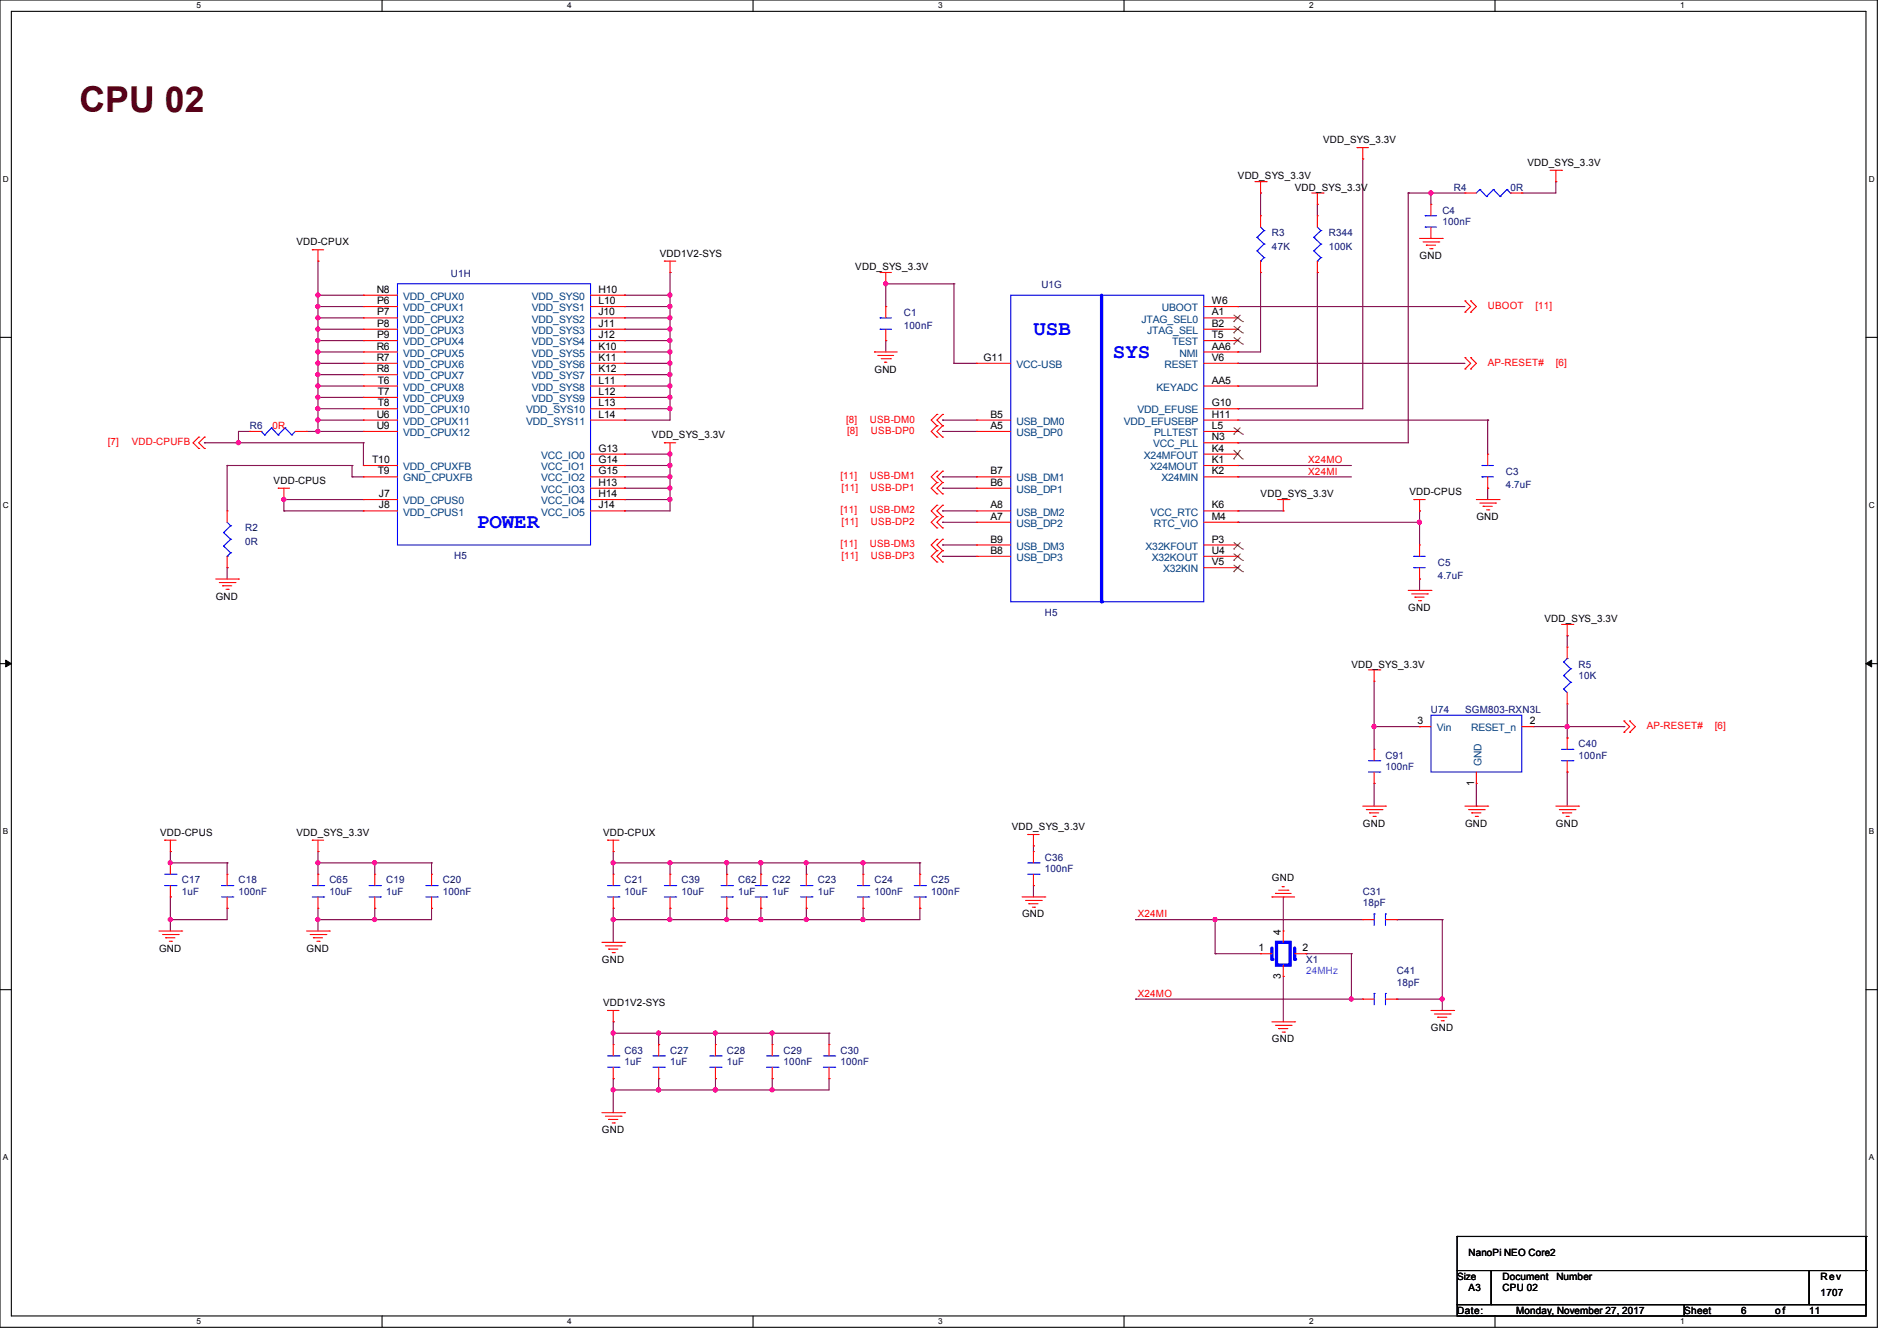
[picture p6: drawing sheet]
<svg xmlns="http://www.w3.org/2000/svg" width="297mm" height="210mm" viewBox="0 0 297 210" stroke-linecap="round" stroke-linejoin="round" font-family="sans-serif">
<path d="M0 0h293.9v207.9h-293.9zM1.8 1.8h290.3v204.3h-290.3z" fill="none" stroke="#000" stroke-width=".17"/>
<g fill="#fff">
<path d="M30.8 .2h.7v1.4h-.7z"/>
<path d="M30.8 206.2h.7v1.4h-.7z"/>
</g>
<path d="M59.8 0v1.8M59.8 206.1v1.8" fill="none" stroke="#000" stroke-width=".17"/>
<g fill="#fff">
<path d="M88.8 .2h.7v1.4h-.7z"/>
<path d="M88.8 206.2h.7v1.4h-.7z"/>
</g>
<path d="M117.9 0v1.8M117.9 206.1v1.8" fill="none" stroke="#000" stroke-width=".17"/>
<g fill="#fff">
<path d="M146.9 .2h.7v1.4h-.7z"/>
<path d="M146.9 206.2h.7v1.4h-.7z"/>
</g>
<path d="M176 0v1.8M176 206.1v1.8" fill="none" stroke="#000" stroke-width=".17"/>
<g fill="#fff">
<path d="M205 .2h.7v1.4h-.7z"/>
<path d="M205 206.2h.7v1.4h-.7z"/>
</g>
<path d="M234.1 0v1.8M234.1 206.1v1.8" fill="none" stroke="#000" stroke-width=".17"/>
<g fill="#fff">
<path d="M263.1 .2h.6v1.4h-.6z"/>
<path d="M263.1 206.2h.6v1.4h-.6z"/>
<path d="M.5 27.3h.9v1.4h-.9z"/>
<path d="M292.6 27.3h.9v1.4h-.9z"/>
<path d="M.5 78.4h.9v1.4h-.9z"/>
<path d="M292.6 78.4h.9v1.4h-.9z"/>
</g>
<path d="M0 52.8h1.8M292.1 52.8h1.8" fill="none" stroke="#000" stroke-width=".17"/>
<g fill="#fff">
<path d="M.5 129.5h.8v1.4h-.8z"/>
<path d="M292.6 129.5h.8v1.4h-.8z"/>
</g>
<path d="M0 103.9h1.8M292.1 103.9h1.8" fill="none" stroke="#000" stroke-width=".17"/>
<path d="M.9 103.4l.9 .5-.9 .5zM292.1 103.9l.9-.5v1z" fill="#000" stroke="#000" stroke-width=".16"/>
<g fill="#fff">
<path d="M.5 180.5h.8v1.4h-.8z"/>
<path d="M292.6 180.5h.8v1.4h-.8z"/>
</g>
<g fill="none" stroke="#000" stroke-width=".17">
<path d="M0 155h1.8M292.1 155h1.8M228.1 199h5.4v5.3h-5.4zM228.1 193.6h.1M228.1 193.6v5.4M228.1 193.6h64M233.5 199h49.8v5.3h-49.8zM283.3 199h8.8v5.3h-8.8zM292.1 193.6h.1M292.1 199h.1M292.1 193.6v5.4M228.1 204.3h35.6v1.8h-35.6z"/>
<path d="M263.7 204.3h28.4v1.8h-28.4z"/>
</g>
<g fill="none" stroke="#800040" stroke-width=".17">
<path d="M197.4 30.2h.1M197.4 30.2v3.6M206.2 32h.1M206.2 32v1.8M213.4 24.9h.1M213.4 24.9v39.1h-19.6M220.5 30.2h.1M220.5 30.2v39.1h-26.7M220.5 30.2h8.9M224 30.2h.1M224 30.2v1.8M238.3 30.2h.1"/>
<path d="M243.6 28.4h.1M243.6 28.4v1.8h-5.3M49.8 46.2h.1M49.8 48h.1M49.8 49.8h.1M49.8 51.6h.1M49.8 53.3h.1M49.8 55.1h.1M49.8 56.9h.1M49.8 58.7h.1M49.8 40.9h.1M49.8 46.2h7.1"/>
<path d="M49.8 48h7.1M49.8 49.8h7.1M49.8 51.6h7.1M49.8 53.3h7.1M49.8 55.1h7.1M49.8 56.9h7.1M49.8 58.7h7.1M49.8 40.9v26.7M97.8 46.2h.1M97.8 48h.1M97.8 49.8h.1M97.8 51.6h.1"/>
<path d="M97.8 53.3h.1M97.8 55.1h.1M97.8 56.9h.1M97.8 58.7h.1M97.8 46.2h7.1M97.8 48h7.1M97.8 49.8h7.1M97.8 51.6h7.1M97.8 53.3h7.1M97.8 55.1h7.1M97.8 56.9h7.1M97.8 58.7h7.1"/>
<path d="M104.9 48h.1M104.9 51.6h.1M104.9 53.3h.1M104.9 55.1h.1M104.9 58.7h.1M104.9 56.9h.1M104.9 49.8h.1M104.9 46.2h.1M104.9 42.7h.1M104.9 42.7v23.1h-7.1M138.7 44.4h.1M138.7 53.3h.1"/>
<path d="M138.7 44.4h10.7M138.7 44.4v3.6M138.7 53.3v1.8M149.4 44.4h.1M149.4 56.9h.1M149.4 56.9h3.5M149.4 44.4v12.5M193.8 56.9h.1M193.8 55.1h.1M193.8 48h.1M193.8 48h35.6M193.8 56.9h35.6"/>
<path d="M197.4 42.7h.1M197.4 42.7v12.4h-3.6M206.2 42.7h.1M206.2 42.7v17.8h-12.4M32 69.3h.1M32 69.3h24.9M35.6 72.9h.1M35.6 72.9v7.1M35.6 72.9h19.5M37.3 69.3h.1M37.3 67.6h.1M37.3 67.6h1.8"/>
<path d="M37.3 67.6v1.7M44.4 78.2h.1M44.4 78.2h12.5M44.4 78.2v1.8M48 67.6h8.9M49.8 60.5h.1M49.8 62.2h.1M49.8 64h.1M49.8 65.8h.1M49.8 67.6h.1M49.8 60.5h7.1M49.8 62.2h7.1"/>
<path d="M49.8 64h7.1M49.8 65.8h7.1M55.1 74.7h.1M55.1 72.9h.1M55.1 74.7h1.8M55.1 72.9v1.8M56.9 69.3h.1M56.9 69.3v3.6M97.8 74.7h.1M97.8 60.5h.1M97.8 62.2h.1M97.8 64h.1"/>
<path d="M97.8 65.8h.1M97.8 71.1h.1M97.8 72.9h.1M97.8 76.5h.1M97.8 78.2h.1M97.8 78.2h7.1M97.8 74.7h7.1M97.8 72.9h7.1M97.8 60.5h7.1M97.8 62.2h7.1M97.8 64h7.1M97.8 71.1h7.1"/>
<path d="M97.8 76.5h7.1M104.9 76.5h.1M104.9 72.9h.1M104.9 74.7h.1M104.9 71.1h.1M104.9 78.2h.1M104.9 62.2h.1M104.9 60.5h.1M104.9 64h.1M104.9 71.1v8.9h-7.1M147.6 65.8h.1M147.6 67.6h.1"/>
<path d="M147.6 74.7h.1M147.6 76.5h.1M147.6 74.7h5.3M147.6 65.8h5.3M147.6 67.6h5.3M147.6 76.5h5.3M193.8 69.3h.1M193.8 74.7h.1M193.8 72.9h.1M193.8 64h.1M193.8 60.5h.1M193.8 74.7h17.8"/>
<path d="M193.8 72.9h17.8M193.8 65.8h39.1M232.9 65.8h.1M232.9 76.5h.1M232.9 65.8v5.3M232.9 76.5v1.7M35.6 88.9h.1M35.6 88.9v1.8M44.4 80h.1M44.4 80h12.5M97.8 80h.1M147.6 87.1h.1"/>
<path d="M147.6 85.3h.1M147.6 81.8h.1M147.6 80h.1M147.6 80h5.3M147.6 87.1h5.3M147.6 85.3h5.3M147.6 81.8h5.3M193.8 80h.1M193.8 81.8h.1M193.8 80h7.1M193.8 81.8h28.4M222.2 81.8h.1"/>
<path d="M222.2 80h.1M222.2 90.7h.1M222.2 80v5.3M222.2 90.7v1.8M245.4 99.6h.1M245.4 99.6v1.7M215.1 113.8h.1M215.1 113.8h7.1M215.1 106.7v10.6M222.2 113.8h.1M240 113.8h14.3M245.4 113.8h.1"/>
<path d="M245.4 115.6h.1M245.4 110.2v5.4M254.3 113.8h.1M26.7 133.3h.1M26.7 135.1h.1M26.7 133.3v1.8M26.7 135.1h8.9M35.6 135.1h.1M35.6 135.1v1.8M49.8 133.3h.1M49.8 135.1h.1M49.8 133.3v3.6"/>
<path d="M49.8 135.1h17.8M58.7 135.1h.1M58.7 135.1v1.8M67.6 135.1h.1M67.6 135.1v1.8M96 135.1h.1M96 133.3h.1M96 133.3v3.6M96 135.1h48M104.9 135.1h.1M104.9 135.1v1.8M113.8 135.1h.1"/>
<path d="M113.8 135.1v1.8M119.1 135.1h.1M119.1 135.1v1.8M126.2 135.1h.1M126.2 135.1v1.8M135.1 135.1h.1M135.1 135.1v1.8M144 135.1h.1M144 135.1v1.8M161.8 138.7h.1M161.8 132.5h.1M161.8 132.5v.8"/>
<path d="M161.8 138.7v1.8M215.1 122.7h.1M215.1 122.7v3.5M231.1 126.2h.1M231.1 122.7v3.5M245.4 120.9h.1M245.4 120.9v5.3M26.7 140.5h.1M26.7 144h.1M26.7 140.5v5.3M35.6 142.2h.1M35.6 142.2v1.8h-8.9"/>
<path d="M49.8 144h.1M49.8 142.2v3.6M58.7 144h.1M58.7 142.2h.1M58.7 142.2v1.8M67.6 142.2h.1M67.6 142.2v1.8h-17.8M96 144h.1M96 142.2h.1M96 142.2v5.4M104.9 142.2h.1M104.9 144h.1"/>
<path d="M104.9 142.2v1.8M113.8 144h.1M113.8 142.2h.1M113.8 142.2v1.8M119.1 142.2h.1M119.1 144h.1M119.1 142.2v1.8M126.2 142.2h.1M126.2 144h.1M126.2 142.2v1.8M135.1 142.2h.1M135.1 144h.1"/>
<path d="M135.1 142.2v1.8M144 142.2h.1M144 142.2v1.8h-48M177.8 144h.1M177.8 156.5h.1M177.8 156.5h35.6M177.8 144h35.6M190.2 144h.1M190.2 149.4h.1M190.2 144v5.4M190.2 149.4h7.2M200.9 152.9h.1"/>
<path d="M200.9 140.5h.1M200.9 140.5v5.3M200.9 152.9v7.1M204.5 149.4h.1M204.5 149.4h7.1M211.6 149.4h.1M211.6 156.5h.1M211.6 149.4v7.1M218.7 156.5h.1M218.7 144h.1M218.7 156.5h7.1M218.7 144h7.1"/>
<path d="M225.8 156.5h.1M225.8 144h.1M225.8 144v14.2M96 161.8h.1M96 160h.1M96 170.7h.1M96 168.9h.1M96 161.8h33.8M96 160v3.6M96 168.9v5.3M103.1 161.8h.1M103.1 168.9h.1"/>
<path d="M103.1 170.7h.1M103.1 161.8v1.8M103.1 168.9v1.8M112 161.8h.1M112 170.7h.1M112 168.9h.1M112 161.8v1.8M112 168.9v1.8M120.9 161.8h.1M120.9 168.9h.1M120.9 170.7h.1M120.9 161.8v1.8"/>
<path d="M120.9 168.9v1.8M129.8 168.9h.1M129.8 161.8h.1M129.8 161.8v1.8M129.8 168.9v1.8h-33.8"/>
</g>
<g fill="#f0f" stroke="#f0f" stroke-width=".17">
<circle cx="44.4" cy="78.2" r=".32"/>
<circle cx="104.9" cy="74.7" r=".32"/>
<circle cx="104.9" cy="72.9" r=".32"/>
<circle cx="104.9" cy="76.4" r=".32"/>
<circle cx="104.9" cy="71.1" r=".32"/>
<circle cx="104.9" cy="78.2" r=".32"/>
<circle cx="49.8" cy="48" r=".32"/>
<circle cx="49.8" cy="51.5" r=".32"/>
<circle cx="49.8" cy="53.3" r=".32"/>
<circle cx="49.8" cy="64" r=".32"/>
<circle cx="49.8" cy="62.2" r=".32"/>
<circle cx="49.8" cy="60.4" r=".32"/>
<circle cx="49.8" cy="67.5" r=".32"/>
<circle cx="49.8" cy="65.8" r=".32"/>
<circle cx="49.8" cy="56.9" r=".32"/>
<circle cx="49.8" cy="55.1" r=".32"/>
<circle cx="49.8" cy="58.7" r=".32"/>
<circle cx="49.8" cy="49.8" r=".32"/>
<circle cx="104.9" cy="46.2" r=".32"/>
<circle cx="104.9" cy="49.8" r=".32"/>
<circle cx="104.9" cy="62.2" r=".32"/>
<circle cx="104.9" cy="53.3" r=".32"/>
<circle cx="104.9" cy="51.5" r=".32"/>
<circle cx="104.9" cy="56.9" r=".32"/>
<circle cx="104.9" cy="55.1" r=".32"/>
<circle cx="104.9" cy="60.4" r=".32"/>
<circle cx="104.9" cy="58.7" r=".32"/>
<circle cx="104.9" cy="64" r=".32"/>
<circle cx="138.7" cy="44.4" r=".32"/>
<circle cx="211.6" cy="156.4" r=".32"/>
<circle cx="190.2" cy="144" r=".32"/>
<circle cx="103.1" cy="161.8" r=".32"/>
<circle cx="96" cy="161.8" r=".32"/>
<circle cx="26.6" cy="135.1" r=".32"/>
<circle cx="112" cy="161.8" r=".32"/>
<circle cx="120.9" cy="161.8" r=".32"/>
<circle cx="120.9" cy="170.7" r=".32"/>
<circle cx="112" cy="170.7" r=".32"/>
<circle cx="103.1" cy="170.7" r=".32"/>
<circle cx="96" cy="170.7" r=".32"/>
<circle cx="26.6" cy="144" r=".32"/>
<circle cx="96" cy="135.1" r=".32"/>
<circle cx="126.2" cy="144" r=".32"/>
<circle cx="119.1" cy="144" r=".32"/>
<circle cx="135.1" cy="135.1" r=".32"/>
<circle cx="96" cy="144" r=".32"/>
<circle cx="135.1" cy="144" r=".32"/>
<circle cx="126.2" cy="135.1" r=".32"/>
<circle cx="119.1" cy="135.1" r=".32"/>
<circle cx="113.8" cy="144" r=".32"/>
<circle cx="113.8" cy="135.1" r=".32"/>
<circle cx="58.7" cy="135.1" r=".32"/>
<circle cx="225.8" cy="156.4" r=".32"/>
<circle cx="104.9" cy="48" r=".32"/>
<circle cx="224" cy="30.2" r=".32"/>
<circle cx="222.2" cy="81.8" r=".32"/>
<circle cx="58.7" cy="144" r=".32"/>
<circle cx="49.8" cy="46.2" r=".32"/>
<circle cx="104.9" cy="135.1" r=".32"/>
<circle cx="104.9" cy="144" r=".32"/>
<circle cx="49.8" cy="135.1" r=".32"/>
<circle cx="49.8" cy="144" r=".32"/>
<circle cx="37.3" cy="69.3" r=".32"/>
<circle cx="245.3" cy="113.8" r=".32"/>
<circle cx="215.1" cy="113.8" r=".32"/>
</g>
<g fill="none" stroke="#f00" stroke-width=".17">
<path d="M48.9 39.1h.1M48.9 39.1h1.8M49.8 39.1v1.8M196.5 28.4h1.7M197.4 30.2h.1M197.4 28.4v1.8M198.2 28.4h.1M205.4 30.2h1.7M206.2 32h.1M206.2 30.2v1.8M207.1 30.2h.1M212.5 23.1h.1"/>
<path d="M212.5 23.1h1.7M213.4 24.9h.1M213.4 23.1v1.8M222.2 37.3h3.6M222.8 37.9h2.5M223.3 38.4h.1M223.3 38.4h1.4M223.9 38.9h.3M224.2 38.9h.1M225.3 37.9h.1M225.8 37.3h.1M242.7 26.7h1.8"/>
<path d="M243.6 28.4h.1M243.6 26.7v1.7M244.5 26.7h.1M49.8 40.9h.1M104 40.9h.1M104 40.9h1.8M104.9 42.7h.1M104.9 40.9v1.8M136.9 55.1h.1M136.9 55.1h3.6M137.5 55.7h.1M137.5 55.7h2.4"/>
<path d="M137.8 42.7h.1M137.8 42.7h1.8M138 56.2h1.4M138.5 56.7h.1M138.5 56.7h.4M138.7 44.4h.1M138.7 42.7v1.7M139.4 56.2h.1M229.4 48.9h.1M229.4 47.1h.1M229.4 57.8h.1M229.4 56h.1"/>
<path d="M229.4 47.1l.9 .9-.9 .9M229.4 56l.9 .9-.9 .9M230.3 48.9h.1M230.3 47.1h.1M230.3 57.8h.1M230.3 56h.1M230.3 47.1l.8 .9-.8 .9M230.3 56l.8 .9-.8 .9M31.1 68.5h.1M31.1 70.2h.1M31.1 68.5l-.9 .8 .9 .9M32 68.5h.1"/>
<path d="M32 70.2h.1M32 68.5l-.9 .8 .9 .9M39.1 67.6h.1M39.1 67.6h1.8M43.6 76.5h.1M43.6 76.5h1.7M44.4 78.2h.1M44.4 76.5v1.7M46.2 67.6h1.8M48 67.6h.1M104 69.3h.1M104 69.3h1.8"/>
<path d="M104.9 71.1h.1M104.9 69.3v1.8M146.7 64.9h.1M146.7 66.7h.1M146.7 68.5h.1M146.7 75.6h.1M146.7 77.3h.1M146.7 73.8h.1M146.7 79.1h.1M146.7 64.9l-.9 .9 .9 .9M146.7 66.7l-.9 .9 .9 .9M146.7 75.6l-.9 .9 .9 .8"/>
<path d="M146.7 73.8l-.9 .9 .9 .9M146.7 79.1l-.9 .9 .9 .9M147.6 64.9h.1M147.6 66.7h.1M147.6 68.5h.1M147.6 75.6h.1M147.6 77.3h.1M147.6 73.8h.1M147.6 79.1h.1M147.6 64.9l-.9 .9 .9 .9M147.6 66.7l-.9 .9 .9 .9M147.6 75.6l-.9 .9 .9 .8"/>
<path d="M147.6 73.8l-.9 .9 .9 .9M147.6 79.1l-.9 .9 .9 .9M200 78.2h1.8M200.9 78.2v1.8M201.8 78.2h.1M221.4 78.2h.1M221.4 78.2h1.7M222.2 78.2v1.8M231.1 78.2h3.6M231.7 78.8h2.4M232.2 79.3h.1M232.2 79.3h1.4"/>
<path d="M232.7 79.8h.4M233.1 79.8h.1M234.1 78.8h.1M234.7 78.2h.1M33.8 90.7h3.5M34.3 91.2h2.5M34.8 91.7h.1M34.8 91.7h1.5M35.4 92.3h.3M35.7 92.3h.1M36.8 91.2h.1M37.3 90.7h.1"/>
<path d="M146.7 86.2h.1M146.7 88h.1M146.7 84.5h.1M146.7 80.9h.1M146.7 82.7h.1M146.7 86.2l-.9 .9 .9 .9M146.7 84.5l-.9 .8 .9 .9M146.7 80.9l-.9 .9 .9 .9M147.6 86.2h.1M147.6 88h.1M147.6 84.5h.1M147.6 80.9h.1"/>
<path d="M147.6 82.7h.1M147.6 86.2l-.9 .9 .9 .9M147.6 84.5l-.9 .8 .9 .9M147.6 80.9l-.9 .9 .9 .9M200.9 80h.1M220.5 92.5h3.5M221 93h2.5M221.5 93.5h.1M221.5 93.5h1.5M222.1 94.1h.3M222.2 80h.1M222.2 90.7h.1"/>
<path d="M222.2 85.3h.1M222.2 85.3v1.8M222.2 88.9v1.8M222.4 94.1h.1M223.5 93h.1M224 92.5h.1M244.5 97.8h1.8M245.4 99.6h.1M245.4 97.8v1.8M246.3 97.8h.1M214.2 104.9h1.8M215.1 106.7h.1"/>
<path d="M215.1 117.3h.1M215.1 104.9v1.8M215.1 117.3v1.8M216 104.9h.1M254.3 114.7h.1M254.3 112.9h.1M254.3 112.9l.8 .9-.8 .9M255.1 114.7h.1M255.1 112.9h.1M255.1 112.9l.9 .9-.9 .9M25.8 131.6h.1M25.8 131.6h1.8"/>
<path d="M26.7 133.3h.1M26.7 135.1h.1M26.7 131.6v1.7M26.7 135.1v1.8M26.7 138.7v1.8M48.9 131.6h.1M48.9 131.6h1.8M49.8 133.3h.1M49.8 131.6v1.7M95.1 131.6h.1M95.1 131.6h1.8M96 133.3h.1"/>
<path d="M96 131.6v1.7M160.9 130.7h.1M160.9 130.7h1.8M161.8 132.5h.1M161.8 130.7v1.8M199.7 139.9h.1M199.7 139.9h2.4M200.2 139.4h1.4M200.7 138.9h.1M200.7 138.9h.4M201.6 139.4h.1M213.4 126.2h3.5"/>
<path d="M213.9 126.8h2.5M214.4 127.3h.1M214.4 127.3h1.5M215 127.8h.3M215.1 122.7h.1M215.1 120.9v1.8M215.3 127.8h.1M216.4 126.8h.1M216.9 126.2h.1M229.4 126.2h3.5M229.9 126.8h2.5M230.4 127.3h.1"/>
<path d="M230.4 127.3h1.5M231 127.8h.3M231.3 127.8h.1M232.4 126.8h.1M232.9 126.2h.1M243.6 126.2h3.5M244.1 126.8h2.5M244.6 127.3h.1M244.6 127.3h1.5M245.2 127.8h.3M245.5 127.8h.1M246.6 126.8h.1"/>
<path d="M247.1 126.2h.1M24.9 145.8h3.5M25.4 146.3h2.5M26 146.9h.1M26 146.9h1.4M26.5 147.4h.3M26.7 140.5h.1M26.8 147.4h.1M27.9 146.3h.1M28.4 145.8h.1M48 145.8h3.6M48.6 146.3h2.4"/>
<path d="M49.1 146.9h.1M49.1 146.9h1.4M49.6 147.4h.4M50 147.4h.1M51 146.3h.1M51.6 145.8h.1M94.2 147.6h3.6M94.8 148.1h2.4M95.1 158.2h.1M95.1 158.2h1.8M95.3 148.6h.1M95.3 148.6h1.4"/>
<path d="M95.8 149.2h.4M96 158.2v1.8M96.2 149.2h.1M97.2 148.1h.1M97.8 147.6h.1M160 140.5h3.6M160.6 141h2.4M161.1 141.5h.1M161.1 141.5h1.4M161.6 142.1h.4M162 142.1h.1M163 141h.1"/>
<path d="M163.6 140.5h.1M199.1 140.5h.1M199.1 140.5h3.6M224 158.2h3.6M224.6 158.8h2.4M225.1 159.3h.1M225.1 159.3h1.4M225.6 159.9h.4M226 159.9h.1M227 158.8h.1M227.6 158.2h.1M94.2 174.2h3.6"/>
<path d="M94.8 174.8h2.4M95.3 175.3h.1M95.3 175.3h1.4M95.8 175.9h.4M96 160h.1M96.2 175.9h.1M97.2 174.8h.1M97.8 174.2h.1M129.8 168.9h.1M129.8 163.6h.1M129.8 163.6v1.8M129.8 167.1v1.8"/>
<path d="M199.1 160h3.6M199.7 160.6h2.4M200.2 161.1h.1M200.2 161.1h1.4M200.7 161.6h.4M201.1 161.6h.1M202.1 160.6h.1M202.7 160h.1"/>
</g>
<g fill="none" stroke="#00f" stroke-width=".17">
<path d="M40.9 67.6h.1M40.9 67.6l.5 .5M41.4 68.1h.1M42.5 67h.1M42.5 67l1.1 1.1M42.5 67l-1.1 1.1M43.6 68.1h.1M44.6 67h.1M44.6 67l1.1 1.1M44.6 67l-1 1.1M45.7 68.1h.1M46.2 67.6l-.5 .5"/>
<path d="M221.4 88.9h.1M221.4 87.1h.1M221.4 88.9h1.7M221.4 87.1h1.7M214.2 119.1h1.8M216 119.1h.1M25.8 138.7h1.8M25.8 136.9h1.8M27.6 138.7h.1M27.6 136.9h.1M214.2 120.9h1.8M216 120.9h.1"/>
<path d="M128.9 167.1h1.8M128.9 165.4h1.8M130.7 167.1h.1M130.7 165.4h.1"/>
</g>
<path d="M199.1 148.5v1.7" fill="none" stroke="#00f" stroke-width=".51"/>
<circle cx="199.1" cy="150.2" r=".25" fill="#00f"/>
<path d="M202.7 148.5v1.7" fill="none" stroke="#00f" stroke-width=".51"/>
<circle cx="202.7" cy="150.2" r=".25" fill="#00f"/>
<path d="M172.5 46.2v48M199.9 147.6h2.1v3.5h-2.1z" fill="none" stroke="#00f" stroke-width=".51"/>
<g fill="none" stroke="#f00" stroke-width=".17">
<path d="M197.4 33.8h.1M197.4 33.8v1.8M206.2 33.8h.1M206.2 33.8v1.8M229.4 30.2h.1M229.4 30.2h1.7M236.5 30.2h1.8M238.3 30.2h.1M56.9 46.2h.1M56.9 48h.1M56.9 49.8h.1M56.9 51.6h.1"/>
<path d="M56.9 53.3h.1M56.9 55.1h.1M56.9 56.9h.1M56.9 58.7h.1M56.9 46.2h5.3M56.9 48h5.3M56.9 49.8h5.3M56.9 51.6h5.3M56.9 53.3h5.3M56.9 55.1h5.3M56.9 56.9h5.3M56.9 58.7h5.3"/>
<path d="M92.5 46.2h5.3M92.5 48h5.3M92.5 49.8h5.3M92.5 51.6h5.3M92.5 53.3h5.3M92.5 55.1h5.3M92.5 56.9h5.3M92.5 58.7h5.3M97.8 46.2h.1M97.8 48h.1M97.8 49.8h.1M97.8 51.6h.1"/>
<path d="M97.8 53.3h.1M97.8 55.1h.1M97.8 56.9h.1M97.8 58.7h.1M138.7 53.3h.1M138.7 48h.1M138.7 48v1.8M138.7 51.6v1.7M197.4 42.7h.1M197.4 40.9v1.8M206.2 42.7h.1M206.2 40.9v1.8"/>
<path d="M56.9 72.9h.1M56.9 74.7h.1M56.9 78.2h.1M56.9 60.5h.1M56.9 62.2h.1M56.9 64h.1M56.9 65.8h.1M56.9 67.6h.1M56.9 72.9h5.3M56.9 74.7h5.3M56.9 78.2h5.3M56.9 60.5h5.3"/>
<path d="M56.9 62.2h5.3M56.9 64h5.3M56.9 65.8h5.3M56.9 67.6h5.3M92.5 72.9h5.3M92.5 74.7h5.3M92.5 71.1h5.3M92.5 76.5h5.3M92.5 78.2h5.3M92.5 60.5h5.3M92.5 62.2h5.3M92.5 64h5.3"/>
<path d="M92.5 65.8h5.3M97.8 71.1h.1M97.8 72.9h.1M97.8 74.7h.1M97.8 76.5h.1M97.8 78.2h.1M97.8 60.5h.1M97.8 62.2h.1M97.8 64h.1M97.8 65.8h.1M232.9 76.5h.1M232.9 71.1h.1"/>
<path d="M232.9 71.1v1.8M232.9 74.7v1.8M56.9 80h.1M56.9 80h5.3M92.5 80h5.3M97.8 80h.1M222.2 113.8h.1M222.2 113.8h1.8M238.3 113.8h1.7M240 113.8h.1M245.4 115.6h.1M245.4 110.2h.1"/>
<path d="M245.4 101.3h.1M245.4 101.3v1.8M245.4 108.5v1.7M245.4 115.6v1.7M245.4 119.1v1.8M49.8 136.9h.1M49.8 136.9v1.8M58.7 136.9h.1M58.7 136.9v1.8M67.6 136.9h.1M67.6 136.9v1.8M96 136.9h.1"/>
<path d="M96 136.9v1.8M104.9 136.9h.1M104.9 136.9v1.8M113.8 136.9h.1M113.8 136.9v1.8M119.1 136.9h.1M119.1 136.9v1.8M135.1 136.9h.1M135.1 136.9v1.8M144 136.9h.1M144 136.9v1.8M231.1 122.7h.1"/>
<path d="M231.1 120.9v1.8M245.4 120.9h.1M49.8 142.2h.1M49.8 140.5v1.7M58.7 142.2h.1M58.7 140.5v1.7M67.6 142.2h.1M67.6 140.5v1.7M96 142.2h.1M96 140.5v1.7M104.9 142.2h.1M104.9 140.5v1.7"/>
<path d="M113.8 142.2h.1M113.8 140.5v1.7M119.1 142.2h.1M119.1 140.5v1.7M135.1 142.2h.1M135.1 140.5v1.7M144 142.2h.1M144 140.5v1.7M197.4 149.4h.1M197.4 149.4h1.7M200.9 152.9h.1M200.9 145.8h.1"/>
<path d="M200.9 145.8v1.8M200.9 151.1v1.8M202.7 149.4h1.8M204.5 149.4h.1M213.4 144h.1M213.4 156.5h.1M213.4 144h1.7M213.4 156.5h1.7M216.9 144h1.8M216.9 156.5h1.8M218.7 144h.1M218.7 156.5h.1"/>
<path d="M96 168.9h.1M96 163.6h.1M96 163.6v1.8M96 167.1v1.8M103.1 168.9h.1M103.1 163.6h.1M103.1 163.6v1.8M103.1 167.1v1.8M112 168.9h.1M112 163.6h.1M112 163.6v1.8M112 167.1v1.8"/>
<path d="M120.9 168.9h.1M120.9 163.6h.1M120.9 163.6v1.8M120.9 167.1v1.8"/>
</g>
<g fill="none" stroke="#00f" stroke-width=".17">
<path d="M196.8 37.2h.1M196.8 39.3h.1M196.8 37.2l1.1 1M196.8 39.3l1.1 1M197.4 35.6l.5 .5M197.9 36.1h.1M197.9 38.2h.1M197.9 36.1l-1.1 1.1M197.9 38.2l-1.1 1.1M205.7 37.2h.1M205.7 39.3h.1M205.7 37.2l1.1 1"/>
<path d="M205.7 39.3l1.1 1M206.2 35.6l.6 .5M206.8 36.1h.1M206.8 38.2h.1M206.8 36.1l-1.1 1.1M206.8 38.2l-1.1 1.1M231.7 29.7h.1M231.7 29.7l-.6 .5M231.7 29.7l1 1.1M232.7 30.8h.1M233.8 29.7h.1M233.8 29.7l-1.1 1.1"/>
<path d="M233.8 29.7l1.1 1.1M234.9 30.8h.1M235.9 29.7h.1M235.9 29.7l-1 1.1M235.9 29.7l.6 .5M236.5 30.2h.1M62.2 44.4h30.3v40.9h-30.3zM137.8 51.6h.1M137.8 49.8h.1M137.8 51.6h1.8M137.8 49.8h1.8M158.2 46.2h30.3v48h-30.3z"/>
<path d="M197.4 40.9h.1M197.9 40.3h.1M197.9 40.3l-.5 .6M206.2 40.9h.1M206.8 40.3h.1M206.8 40.3l-.6 .6M232 74.7h.1M232 72.9h.1M232 74.7h1.8M232 72.9h1.8M224 112h14.3v8.9h-14.3zM244.5 119.1h1.8"/>
<path d="M244.5 117.3h1.8M244.8 107.9h.1M244.8 105.8h.1M244.8 103.7h.1M244.8 107.9l.6 .6M244.8 105.8l1.1 1M244.8 103.7l1.1 1M245.4 103.1h.1M245.4 103.1l-.6 .6M245.9 106.8h.1M245.9 104.7h.1M245.9 106.8l-1.1 1.1"/>
<path d="M245.9 104.7l-1.1 1.1M246.3 119.1h.1M246.3 117.3h.1M48.9 138.7h1.8M50.7 138.7h.1M57.8 138.7h1.8M59.6 138.7h.1M66.7 138.7h1.8M68.5 138.7h.1M95.1 138.7h1.8M96.9 138.7h.1M104 138.7h1.8"/>
<path d="M105.8 138.7h.1M112.9 138.7h1.8M114.7 138.7h.1M118.2 138.7h1.8M120 138.7h.1M134.2 138.7h1.8M136 138.7h.1M143.1 138.7h1.8M144.9 138.7h.1M48.9 140.5h1.8M50.7 140.5h.1M57.8 140.5h1.8"/>
<path d="M59.6 140.5h.1M66.7 140.5h1.8M68.5 140.5h.1M95.1 140.5h1.8M96.9 140.5h.1M104 140.5h1.8M105.8 140.5h.1M112.9 140.5h1.8M114.7 140.5h.1M118.2 140.5h1.8M120 140.5h.1M134.2 140.5h1.8"/>
<path d="M136 140.5h.1M143.1 140.5h1.8M144.9 140.5h.1M215.1 143.1h.1M215.1 155.6h.1M215.1 143.1v1.8M215.1 155.6v1.8M216.9 143.1h.1M216.9 155.6h.1M216.9 143.1v1.8M216.9 155.6v1.8M95.1 167.1h1.8"/>
<path d="M95.1 165.4h1.8M96.9 167.1h.1M96.9 165.4h.1M102.2 167.1h1.8M102.2 165.4h1.8M104 167.1h.1M104 165.4h.1M111.1 167.1h1.8M111.1 165.4h1.8M112.9 167.1h.1M112.9 165.4h.1M120 167.1h1.8"/>
<path d="M120 165.4h1.8M121.8 167.1h.1M121.8 165.4h.1"/>
</g>
<circle cx="172.5" cy="94.2" r=".25" fill="#00f"/>
<g fill="none" stroke="#f00" stroke-width=".17">
<path d="M224 37.3h.1M224 32h.1M224 32v1.8M224 35.6v1.7M152.9 56.9h.1M152.9 56.9h5.3M188.5 56.9h5.3M188.5 48h5.3M188.5 49.8h5.3M188.5 55.1h5.3M188.5 53.3h5.3M188.5 51.6h5.3"/>
<path d="M193.8 48h.1M193.8 49.8h.1M193.8 55.1h.1M193.8 56.9h.1M193.8 53.3h.1M193.8 51.6h.1M152.9 65.8h.1M152.9 67.6h.1M152.9 74.7h.1M152.9 76.5h.1M152.9 65.8h5.3M152.9 67.6h5.3"/>
<path d="M152.9 74.7h5.3M152.9 76.5h5.3M188.5 65.8h5.3M188.5 67.6h5.3M188.5 74.7h5.3M188.5 60.5h5.3M188.5 72.9h5.3M188.5 69.3h5.3M188.5 71.1h5.3M188.5 64h5.3M193.8 60.5h.1M193.8 74.7h.1"/>
<path d="M193.8 72.9h.1M193.8 67.6h.1M193.8 69.3h.1M193.8 71.1h.1M193.8 64h.1M193.8 65.8h.1M35.6 80h.1M35.6 88.9h.1M35.6 80v1.8M35.6 87.1v1.8M152.9 81.8h.1M152.9 85.3h.1"/>
<path d="M152.9 80h.1M152.9 87.1h.1M152.9 87.1h5.3M152.9 85.3h5.3M152.9 81.8h5.3M152.9 80h5.3M188.5 88.9h5.3M188.5 87.1h5.3M188.5 85.3h5.3M188.5 81.8h5.3M188.5 80h5.3M193.8 88.9h.1"/>
<path d="M193.8 87.1h.1M193.8 85.3h.1M193.8 81.8h.1M193.8 80h.1M35.6 136.9h.1M35.6 136.9v1.8M126.2 136.9h.1M126.2 136.9v1.8M161.8 138.7h.1M161.8 133.3h.1M161.8 133.3v1.8M161.8 136.9v1.8"/>
<path d="M35.6 142.2h.1M35.6 140.5v1.7M126.2 142.2h.1M126.2 140.5v1.7"/>
</g>
<g fill="none" stroke="#804000" stroke-width=".16">
<path d="M193.1 50.4h.1M193.1 53.9h.1M193.1 52.1h.1M193.1 49.3l1.5 1.1M193.1 52.8l1.5 1.1M193.1 51.1l1.5 1M194.2 49.3l-1.1 1.1M194.2 52.8l-1.1 1.1M194.2 51.1l-1.1 1M194.6 50.4h.1M194.6 53.9h.1M194.6 52.1h.1"/>
<path d="M193.1 68h.1M193.1 71.9h.1M193.1 66.9l1.5 1.1M193.1 70.5l1.5 1.4M194.2 66.9l-1.1 1.1M194.2 70.5l-1.1 1.4M194.6 68h.1M194.6 71.9h.1M193.1 89.5h.1M193.1 87.8h.1M193.1 86h.1M193.1 88.5l1.5 1"/>
<path d="M193.1 86.7l1.5 1.1M193.1 84.9l1.5 1.1M194.2 88.5l-1.1 1M194.2 86.7l-1.1 1.1M194.2 84.9l-1.1 1.1M194.6 89.5h.1M194.6 87.8h.1M194.6 86h.1"/>
</g>
<g fill="none" stroke="#00f" stroke-width=".17">
<path d="M223.1 35.6h.1M223.1 33.8h.1M223.1 35.6h1.8M223.1 33.8h1.8M35 83.4h.1M35 85.5h.1M35 83.4l1.1 1.1M35 85.5l1.1 1.1M35.6 87.1h.1M35.6 81.8l.5 .5M36.1 82.3h.1M36.1 84.5h.1"/>
<path d="M36.1 86.6h.1M36.1 82.3l-1.1 1.1M36.1 84.5l-1.1 1M36.1 86.6l-.5 .5M34.7 138.7h1.7M36.4 138.7h.1M125.3 138.7h1.8M127.1 138.7h.1M160.9 136.9h1.8M160.9 135.1h1.8M162.7 136.9h.1M162.7 135.1h.1"/>
<path d="M34.7 140.5h1.7M36.4 140.5h.1M125.3 140.5h1.8M127.1 140.5h.1"/>
</g>
<g fill="#f0f" stroke="#f0f" stroke-width=".17">
<circle cx="44.4" cy="78.2" r=".32"/>
<circle cx="104.9" cy="74.7" r=".32"/>
<circle cx="104.9" cy="72.9" r=".32"/>
<circle cx="104.9" cy="76.4" r=".32"/>
<circle cx="104.9" cy="71.1" r=".32"/>
<circle cx="104.9" cy="78.2" r=".32"/>
<circle cx="49.8" cy="48" r=".32"/>
<circle cx="49.8" cy="51.5" r=".32"/>
<circle cx="49.8" cy="53.3" r=".32"/>
<circle cx="49.8" cy="64" r=".32"/>
<circle cx="49.8" cy="62.2" r=".32"/>
<circle cx="49.8" cy="60.4" r=".32"/>
<circle cx="49.8" cy="67.5" r=".32"/>
<circle cx="49.8" cy="65.8" r=".32"/>
<circle cx="49.8" cy="56.9" r=".32"/>
<circle cx="49.8" cy="55.1" r=".32"/>
<circle cx="49.8" cy="58.7" r=".32"/>
<circle cx="49.8" cy="49.8" r=".32"/>
<circle cx="104.9" cy="46.2" r=".32"/>
<circle cx="104.9" cy="49.8" r=".32"/>
<circle cx="104.9" cy="62.2" r=".32"/>
<circle cx="104.9" cy="53.3" r=".32"/>
<circle cx="104.9" cy="51.5" r=".32"/>
<circle cx="104.9" cy="56.9" r=".32"/>
<circle cx="104.9" cy="55.1" r=".32"/>
<circle cx="104.9" cy="60.4" r=".32"/>
<circle cx="104.9" cy="58.7" r=".32"/>
<circle cx="104.9" cy="64" r=".32"/>
<circle cx="138.7" cy="44.4" r=".32"/>
<circle cx="211.6" cy="156.4" r=".32"/>
<circle cx="190.2" cy="144" r=".32"/>
<circle cx="103.1" cy="161.8" r=".32"/>
<circle cx="96" cy="161.8" r=".32"/>
<circle cx="26.6" cy="135.1" r=".32"/>
<circle cx="112" cy="161.8" r=".32"/>
<circle cx="120.9" cy="161.8" r=".32"/>
<circle cx="120.9" cy="170.7" r=".32"/>
<circle cx="112" cy="170.7" r=".32"/>
<circle cx="103.1" cy="170.7" r=".32"/>
<circle cx="96" cy="170.7" r=".32"/>
<circle cx="26.6" cy="144" r=".32"/>
<circle cx="96" cy="135.1" r=".32"/>
<circle cx="126.2" cy="144" r=".32"/>
<circle cx="119.1" cy="144" r=".32"/>
<circle cx="135.1" cy="135.1" r=".32"/>
<circle cx="96" cy="144" r=".32"/>
<circle cx="135.1" cy="144" r=".32"/>
<circle cx="126.2" cy="135.1" r=".32"/>
<circle cx="119.1" cy="135.1" r=".32"/>
<circle cx="113.8" cy="144" r=".32"/>
<circle cx="113.8" cy="135.1" r=".32"/>
<circle cx="58.7" cy="135.1" r=".32"/>
<circle cx="225.8" cy="156.4" r=".32"/>
<circle cx="104.9" cy="48" r=".32"/>
<circle cx="224" cy="30.2" r=".32"/>
<circle cx="222.2" cy="81.8" r=".32"/>
<circle cx="58.7" cy="144" r=".32"/>
<circle cx="49.8" cy="46.2" r=".32"/>
<circle cx="104.9" cy="135.1" r=".32"/>
<circle cx="104.9" cy="144" r=".32"/>
<circle cx="49.8" cy="135.1" r=".32"/>
<circle cx="49.8" cy="144" r=".32"/>
<circle cx="37.3" cy="69.3" r=".32"/>
<circle cx="245.3" cy="113.8" r=".32"/>
<circle cx="215.1" cy="113.8" r=".32"/>
</g>
<text font-size="5.6" fill="#400000" x="12.4" y="17.6">CPU 02</text>
<g font-size="3.3" fill="#00f">
<text x="161.8" y="52.5">USB</text>
<text x="174.2" y="56">SYS</text>
<text x="74.7" y="82.7">POWER</text>
</g>
<g font-size="1.6">
<text x="207.2" y="22.4">VDD_SYS_3.3V</text>
<text x="193.8" y="28.1">VDD_SYS_3.3V</text>
<text x="202.7" y="29.9">VDD_SYS_3.3V</text>
<text x="239.2" y="26">VDD_SYS_3.3V</text>
<text x="46.4" y="38.4">VDD-CPUX</text>
<text x="103.3" y="40.2">VDD1V2-SYS</text>
<text x="222.3" y="40.6">GND</text>
<text x="59" y="45.8">N8</text>
<text x="59.1" y="47.6">P6</text>
<text x="93.7" y="45.8">H10</text>
<text x="93.7" y="47.6">L10</text>
<text x="133.9" y="42.3">VDD_SYS_3.3V</text>
<text x="189.7" y="47.6">W6</text>
<text x="59.1" y="49.4">P7</text>
<text x="59.1" y="51.2">P8</text>
<text x="59.1" y="53">P9</text>
<text x="93.7" y="49.4">J10</text>
<text x="93.7" y="51.2">J11</text>
<text x="93.7" y="53">J12</text>
<text x="189.7" y="49.4">A1</text>
<text x="189.7" y="53">T5</text>
<text x="189.7" y="51.2">B2</text>
<text x="59" y="54.7">R6</text>
<text x="59" y="56.5">R7</text>
<text x="59" y="58.3">R8</text>
<text x="93.7" y="54.7">K10</text>
<text x="93.7" y="56.5">K11</text>
<text x="93.7" y="58.3">K12</text>
<text x="136.9" y="58.3">GND</text>
<text x="154" y="56.5">G11</text>
<text x="189.7" y="54.7">AA6</text>
<text x="189.7" y="56.5">V6</text>
<text x="59" y="65.4">U6</text>
<text x="59.1" y="60.1">T6</text>
<text x="59.1" y="61.8">T7</text>
<text x="59.1" y="63.6">T8</text>
<text x="93.7" y="60.1">L11</text>
<text x="93.7" y="61.8">L12</text>
<text x="93.7" y="63.6">L13</text>
<text x="93.7" y="65.4">L14</text>
<text x="155.1" y="65.4">B5</text>
<text x="189.7" y="60.1">AA5</text>
<text x="189.7" y="63.6">G10</text>
<text x="189.7" y="65.4">H11</text>
<text x="59" y="67.2">U9</text>
<text x="93.7" y="70.7">G13</text>
<text x="102.1" y="68.7">VDD_SYS_3.3V</text>
<text x="155.1" y="67.2">A5</text>
<text x="189.7" y="67.2">L5</text>
<text x="189.7" y="69">N3</text>
<text x="189.7" y="70.7">K4</text>
<text x="42.8" y="75.8">VDD-CPUS</text>
<text x="58.3" y="72.5">T10</text>
<text x="59.1" y="74.3">T9</text>
<text x="59.3" y="77.9">J7</text>
<text x="93.7" y="72.5">G14</text>
<text x="93.7" y="74.3">G15</text>
<text x="93.7" y="76.1">H13</text>
<text x="93.7" y="77.9">H14</text>
<text x="155.1" y="74.3">B7</text>
<text x="155.1" y="76.1">B6</text>
<text x="189.7" y="74.3">K2</text>
<text x="189.7" y="72.5">K1</text>
<text x="197.4" y="77.9">VDD_SYS_3.3V</text>
<text x="220.7" y="77.6">VDD-CPUS</text>
<text x="59.3" y="79.6">J8</text>
<text x="93.7" y="79.6">J14</text>
<text x="155.1" y="81.4">A7</text>
<text x="155.1" y="79.6">A8</text>
<text x="189.7" y="81.4">M4</text>
<text x="189.7" y="79.6">K6</text>
<text x="231.2" y="81.4">GND</text>
<text x="155.1" y="85">B9</text>
<text x="155.1" y="86.7">B8</text>
<text x="189.7" y="88.5">V5</text>
<text x="189.7" y="86.7">U4</text>
<text x="189.7" y="85">P3</text>
<text x="33.8" y="93.9">GND</text>
<text x="220.5" y="95.7">GND</text>
<text x="241.8" y="97.5">VDD_SYS_3.3V</text>
<text x="211.6" y="104.6">VDD_SYS_3.3V</text>
<text x="221.9" y="113.4">3</text>
<text x="239.5" y="113.4">2</text>
<text x="230.8" y="123" transform="rotate(-90 230.8 123)">1</text>
<text x="25.1" y="130.9">VDD-CPUS</text>
<text x="46.4" y="130.9">VDD_SYS_3.3V</text>
<text x="94.4" y="130.9">VDD-CPUX</text>
<text x="158.4" y="130">VDD_SYS_3.3V</text>
<text x="213.4" y="129.5">GND</text>
<text x="229.4" y="129.5">GND</text>
<text x="243.6" y="129.5">GND</text>
<text x="160" y="143.7">GND</text>
<text x="199.1" y="138">GND</text>
<text x="24.9" y="149">GND</text>
<text x="48" y="149">GND</text>
<text x="197" y="149">1</text>
<text x="200.6" y="146.3" transform="rotate(-90 200.6 146.3)">4</text>
<text x="203.9" y="149">2</text>
<text x="94.2" y="150.8">GND</text>
<text x="200.6" y="153.2" transform="rotate(-90 200.6 153.2)">3</text>
<text x="94.4" y="157.6">VDD1V2-SYS</text>
<text x="224" y="161.5">GND</text>
<text x="199.1" y="163.2">GND</text>
<text x="94.2" y="177.5">GND</text>
<text x="229.9" y="196.7">NanoPi NEO Core2</text>
<text x="228.1" y="200.4">Size</text>
<text x="229.9" y="202.2">A3</text>
<text x="235.2" y="200.4">Document</text>
<text x="235.3" y="202.2">CPU 02</text>
<text x="243.7" y="200.4">Number</text>
<text x="285" y="200.4">Rev</text>
<text x="285" y="202.9">1707</text>
<text x="228.1" y="205.7">Date:</text>
<text x="237.4" y="205.7">Monday, November 27, 2017</text>
<text x="263.7" y="205.7">Sheet</text>
<text x="272.6" y="205.7">6</text>
<text x="277.9" y="205.7">o f</text>
<text x="283.3" y="205.7">11</text>
</g>
<g font-size="1.6" fill="#000080">
<text x="227.6" y="29.9">R4</text>
<text x="236.5" y="29.9">0R</text>
<text x="225.8" y="33.4">C4</text>
<text x="225.8" y="35.2">100nF</text>
<text x="199.1" y="37">R3</text>
<text x="199.1" y="39.1">47K</text>
<text x="208" y="37">R344</text>
<text x="208" y="39.1">100K</text>
<text x="70.6" y="43.4">U1H</text>
<text x="163" y="45.2">U1G</text>
<text x="141.5" y="49.4">C1</text>
<text x="141.5" y="51.6">100nF</text>
<text x="39.1" y="67.2">R6</text>
<text x="235.8" y="74.3">C3</text>
<text x="235.8" y="76.5">4.7uF</text>
<text x="38.4" y="83.2">R2</text>
<text x="38.4" y="85.3">0R</text>
<text x="71.1" y="87.5">H5</text>
<text x="225.1" y="88.6">C5</text>
<text x="225.1" y="90.7">4.7uF</text>
<text x="163.6" y="96.4">H5</text>
<text x="247.2" y="104.6">R5</text>
<text x="247.2" y="106.3">10K</text>
<text x="224" y="111.7">U74</text>
<text x="229.4" y="111.7">SGM803-RXN3L</text>
<text x="216.9" y="118.8">C91</text>
<text x="247.2" y="117">C40</text>
<text x="247.2" y="118.8">100nF</text>
<text x="216.9" y="120.6">100nF</text>
<text x="163.6" y="134.8">C36</text>
<text x="163.6" y="136.6">100nF</text>
<text x="28.4" y="138.3">C17</text>
<text x="28.4" y="140.1">1uF</text>
<text x="37.3" y="138.3">C18</text>
<text x="37.3" y="140.1">100nF</text>
<text x="51.6" y="138.3">C65</text>
<text x="51.6" y="140.1">10uF</text>
<text x="60.5" y="138.3">C19</text>
<text x="60.5" y="140.1">1uF</text>
<text x="69.3" y="138.3">C20</text>
<text x="69.3" y="140.1">100nF</text>
<text x="97.8" y="138.3">C21</text>
<text x="97.8" y="140.1">10uF</text>
<text x="106.7" y="138.3">C39</text>
<text x="106.7" y="140.1">10uF</text>
<text x="115.6" y="138.3">C62</text>
<text x="115.6" y="140.1">1uF</text>
<text x="120.9" y="138.3">C22</text>
<text x="120.9" y="140.1">1uF</text>
<text x="128" y="138.3">C23</text>
<text x="128" y="140.1">1uF</text>
<text x="136.9" y="138.3">C24</text>
<text x="136.9" y="140.1">100nF</text>
<text x="145.8" y="138.3">C25</text>
<text x="145.8" y="140.1">100nF</text>
<text x="213.4" y="140.1">C31</text>
<text x="213.4" y="141.9">18pF</text>
<text x="204.5" y="150.8">X1</text>
<text x="218.7" y="152.6">C41</text>
<text x="218.7" y="154.3">18pF</text>
<text x="97.8" y="165">C63</text>
<text x="97.8" y="166.8">1uF</text>
<text x="104.9" y="165">C27</text>
<text x="104.9" y="166.8">1uF</text>
<text x="113.8" y="165">C28</text>
<text x="113.8" y="166.8">1uF</text>
<text x="122.7" y="165">C29</text>
<text x="122.7" y="166.8">100nF</text>
<text x="131.6" y="165">C30</text>
<text x="131.6" y="166.8">100nF</text>
</g>
<g font-size="1.6" fill="#004080">
<text x="63.1" y="46.9">VDD_CPUX0</text>
<text x="83.3" y="46.9">VDD_SYS0</text>
<text x="63.1" y="48.7">VDD_CPUX1</text>
<text x="63.1" y="50.5">VDD_CPUX2</text>
<text x="63.1" y="52.3">VDD_CPUX3</text>
<text x="83.3" y="48.7">VDD_SYS1</text>
<text x="83.3" y="50.5">VDD_SYS2</text>
<text x="83.3" y="52.3">VDD_SYS3</text>
<text x="178.7" y="50.5">JTAG_SEL0</text>
<text x="179.6" y="52.3">JTAG_SEL</text>
<text x="181.9" y="48.7">UBOOT</text>
<text x="63.1" y="54.1">VDD_CPUX4</text>
<text x="63.1" y="55.8">VDD_CPUX5</text>
<text x="63.1" y="57.6">VDD_CPUX6</text>
<text x="63.1" y="59.4">VDD_CPUX7</text>
<text x="83.3" y="54.1">VDD_SYS4</text>
<text x="83.3" y="55.8">VDD_SYS5</text>
<text x="83.3" y="57.6">VDD_SYS6</text>
<text x="83.3" y="59.4">VDD_SYS7</text>
<text x="159.1" y="57.6">VCC-USB</text>
<text x="182.3" y="57.6">RESET</text>
<text x="183.5" y="54.1">TEST</text>
<text x="184.7" y="55.8">NMI</text>
<text x="63.1" y="61.2">VDD_CPUX8</text>
<text x="63.1" y="63">VDD_CPUX9</text>
<text x="63.1" y="64.7">VDD_CPUX10</text>
<text x="82.4" y="64.7">VDD_SYS10</text>
<text x="83.3" y="61.2">VDD_SYS8</text>
<text x="83.3" y="63">VDD_SYS9</text>
<text x="178.1" y="64.7">VDD_EFUSE</text>
<text x="181.1" y="61.2">KEYADC</text>
<text x="63.1" y="66.5">VDD_CPUX11</text>
<text x="63.1" y="68.3">VDD_CPUX12</text>
<text x="82.4" y="66.5">VDD_SYS11</text>
<text x="84.7" y="71.8">VCC_IO0</text>
<text x="159.1" y="66.5">USB_DM0</text>
<text x="159.1" y="68.3">USB_DP0</text>
<text x="176" y="66.5">VDD_EFUSEBP</text>
<text x="179.1" y="71.8">X24MFOUT</text>
<text x="180.5" y="70.1">VCC_PLL</text>
<text x="180.7" y="68.3">PLLTEST</text>
<text x="63.1" y="73.6">VDD_CPUXFB</text>
<text x="63.1" y="75.4">GND_CPUXFB</text>
<text x="84.7" y="73.6">VCC_IO1</text>
<text x="84.7" y="75.4">VCC_IO2</text>
<text x="84.7" y="77.2">VCC_IO3</text>
<text x="159.1" y="75.4">USB_DM1</text>
<text x="159.1" y="77.2">USB_DP1</text>
<text x="180.1" y="73.6">X24MOUT</text>
<text x="181.8" y="75.4">X24MIN</text>
<text x="63.1" y="80.7">VDD_CPUS1</text>
<text x="63.1" y="79">VDD_CPUS0</text>
<text x="84.7" y="79">VCC_IO4</text>
<text x="84.7" y="80.7">VCC_IO5</text>
<text x="159.1" y="82.5">USB_DP2</text>
<text x="159.1" y="80.7">USB_DM2</text>
<text x="180.1" y="80.7">VCC_RTC</text>
<text x="180.7" y="82.5">RTC_VIO</text>
<text x="159.1" y="86.1">USB_DM3</text>
<text x="159.1" y="87.8">USB_DP3</text>
<text x="179.3" y="86.1">X32KFOUT</text>
<text x="180.3" y="87.8">X32KOUT</text>
<text x="182.1" y="89.6">X32KIN</text>
<text x="224.9" y="114.5">Vin</text>
<text x="230.3" y="114.5">RESET_n</text>
<text x="231.9" y="120" transform="rotate(-90 231.9 120)">GND</text>
</g>
<g font-size="1.6" fill="#f00">
<text x="232.9" y="48.4">UBOOT</text>
<text x="240.4" y="48.4">[11]</text>
<text x="232.9" y="57.3">AP-RESET#</text>
<text x="243.6" y="57.3">[6]</text>
<text x="16.9" y="69.7">[7]</text>
<text x="20.6" y="69.7">VDD-CPUFB</text>
<text x="42.7" y="67.2">0R</text>
<text x="132.5" y="66.2">[8]</text>
<text x="132.6" y="67.9">[8]</text>
<text x="136.2" y="66.2">USB-DM0</text>
<text x="136.4" y="67.9">USB-DP0</text>
<text x="131.6" y="75.1">[11]</text>
<text x="131.8" y="76.8">[11]</text>
<text x="136.2" y="75.1">USB-DM1</text>
<text x="136.4" y="76.8">USB-DP1</text>
<text x="204.8" y="74.3">X24MI</text>
<text x="204.8" y="72.6">X24MO</text>
<text x="131.6" y="80.4">[11]</text>
<text x="131.8" y="82.2">[11]</text>
<text x="136.2" y="80.4">USB-DM2</text>
<text x="136.4" y="82.2">USB-DP2</text>
<text x="131.6" y="85.7">[11]</text>
<text x="131.8" y="87.5">[11]</text>
<text x="136.2" y="85.7">USB-DM3</text>
<text x="136.4" y="87.5">USB-DP3</text>
<text x="257.8" y="114.2">AP-RESET#</text>
<text x="268.5" y="114.2">[6]</text>
<text x="178.1" y="143.7">X24MI</text>
<text x="178.1" y="156.1">X24MO</text>
</g>
<text font-size="1.6" fill="#8000ff" x="204.5" y="152.6">24MHz</text>
<g font-size="1.3">
<text x="30.8" y="1.3">5</text>
<text x="88.8" y="1.3">4</text>
<text x="146.9" y="1.3">3</text>
<text x="205" y="1.3">2</text>
<text x="263.1" y="1.3">1</text>
<text x=".5" y="28.4">D</text>
<text x="292.6" y="28.4">D</text>
<text x=".5" y="79.5">C</text>
<text x="292.6" y="79.5">C</text>
<text x=".5" y="130.6">B</text>
<text x="292.6" y="130.6">B</text>
<text x=".5" y="181.7">A</text>
<text x="292.6" y="181.7">A</text>
<text x="30.8" y="207.4">5</text>
<text x="88.8" y="207.4">4</text>
<text x="146.9" y="207.4">3</text>
<text x="205" y="207.4">2</text>
<text x="263.1" y="207.4">1</text>
</g>
</svg>
